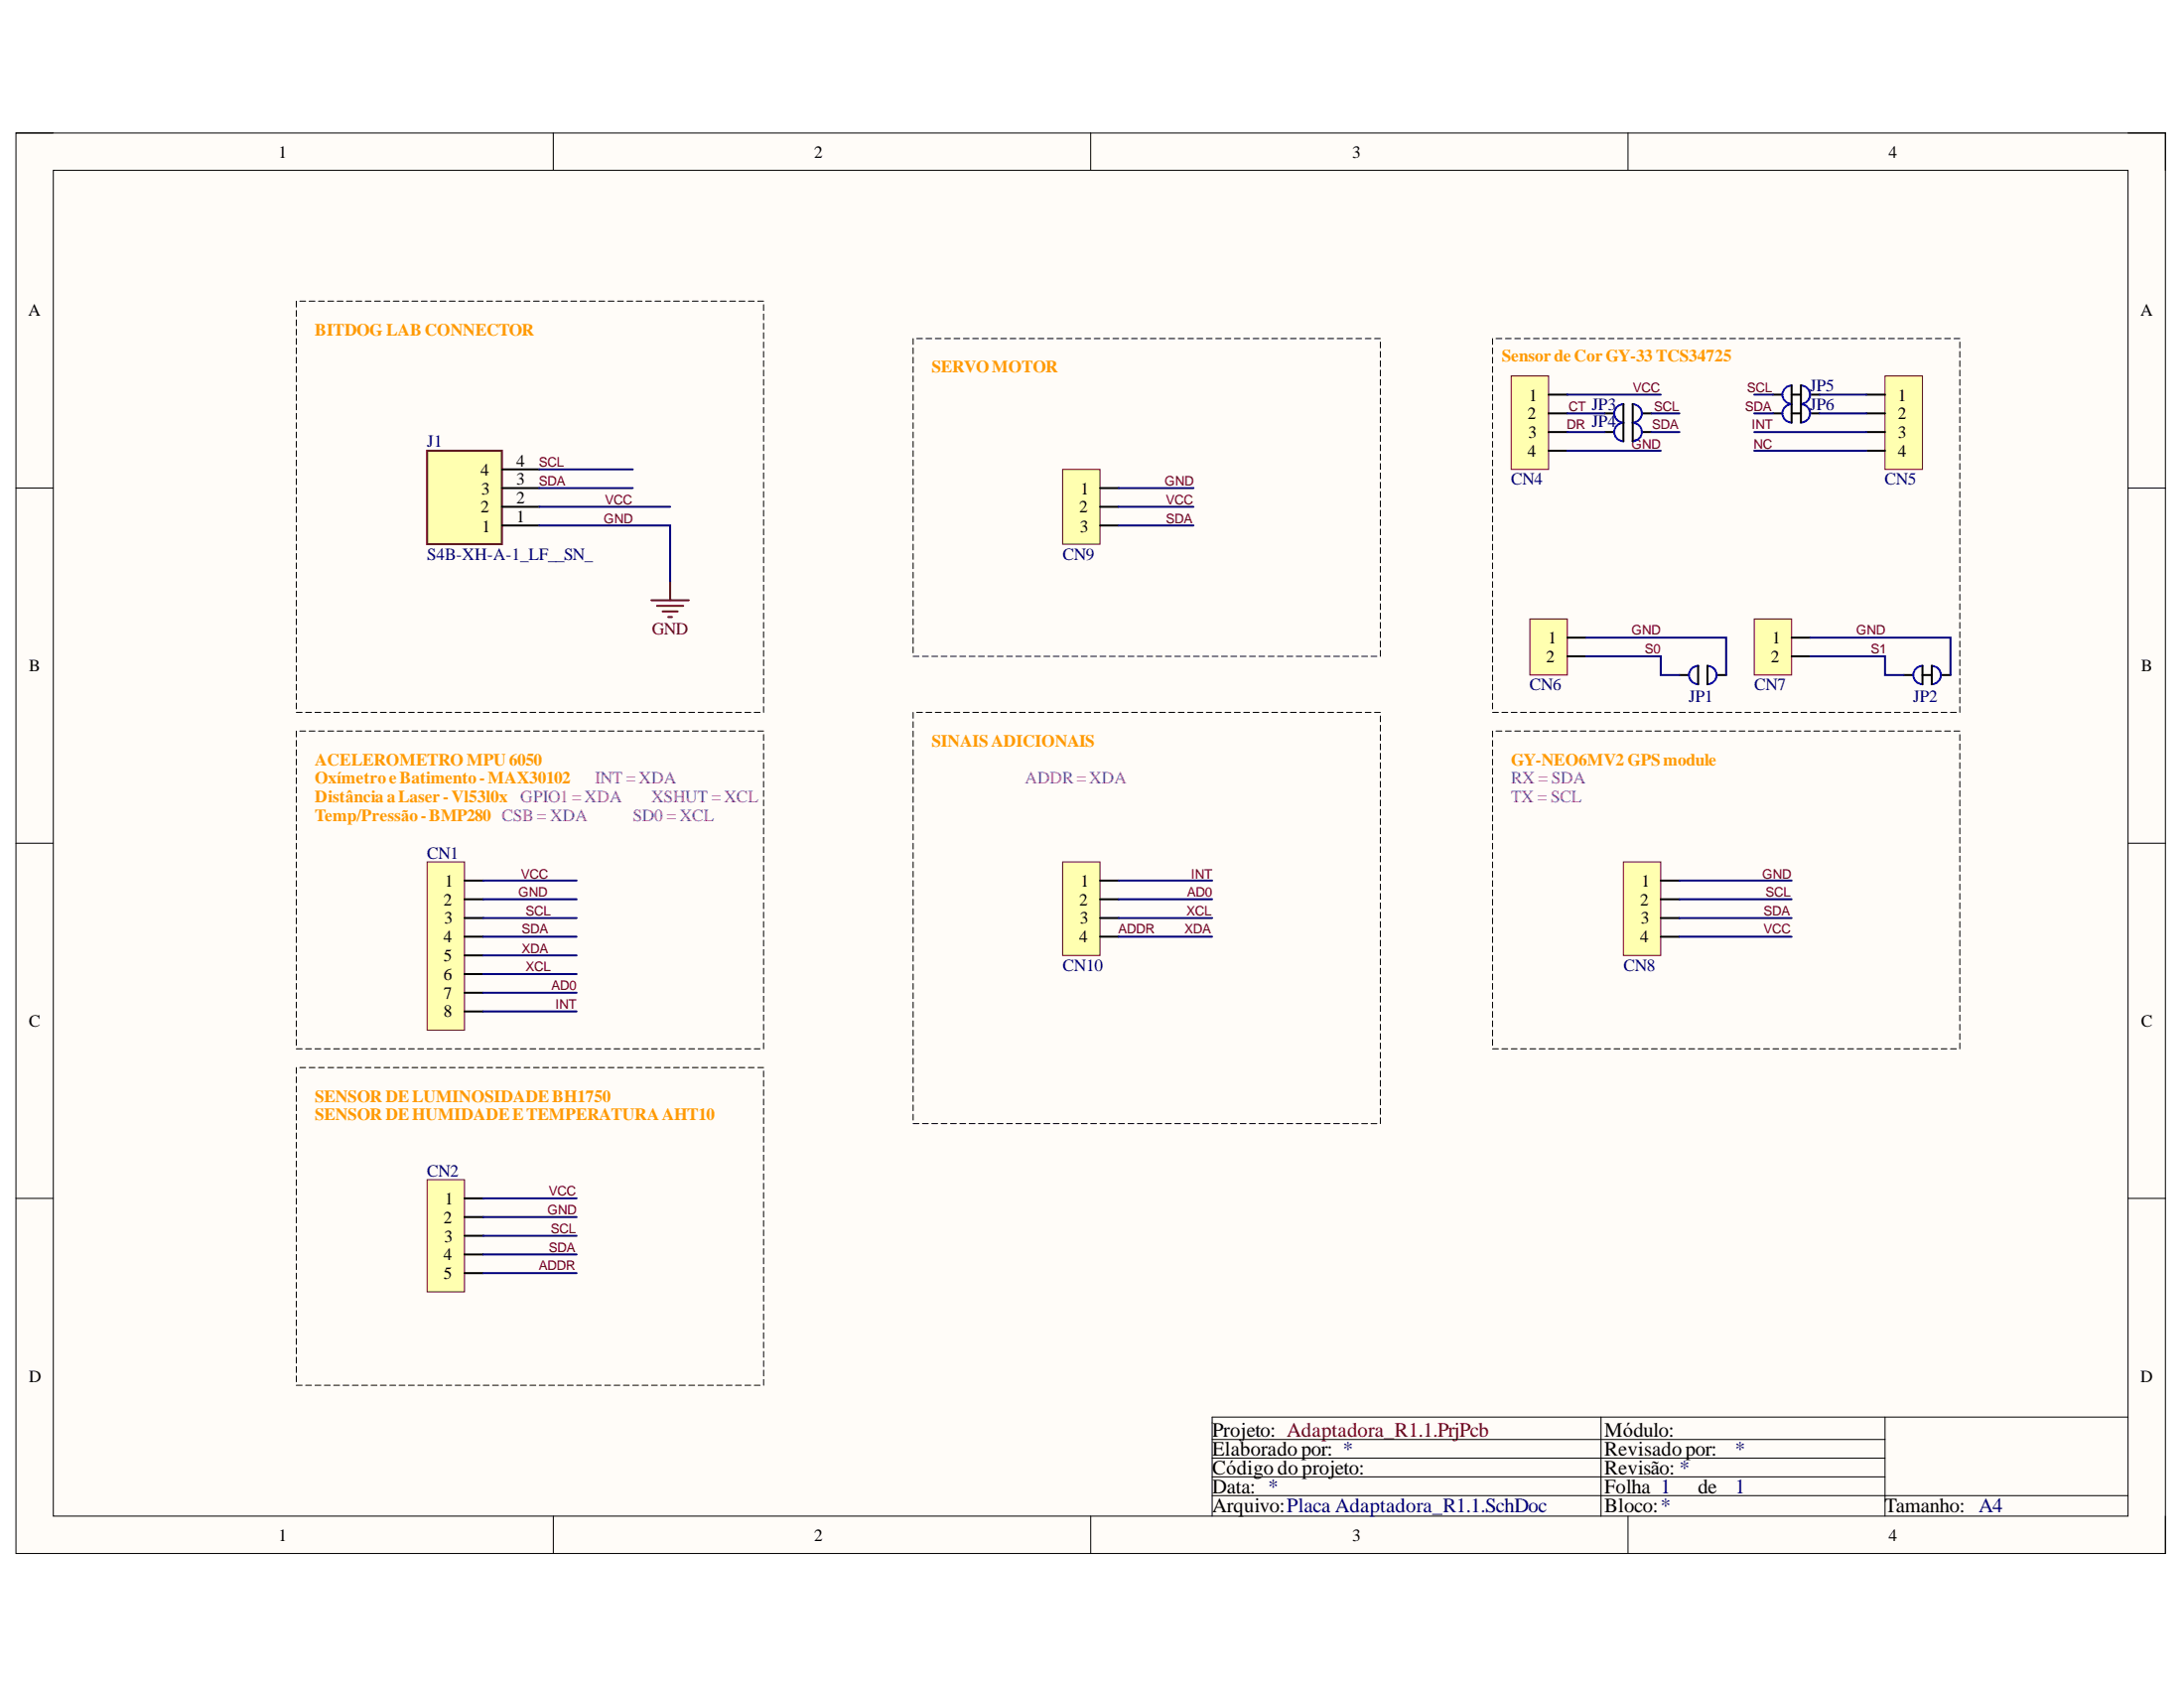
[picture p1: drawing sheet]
<svg xmlns="http://www.w3.org/2000/svg" width="279mm" height="216mm" viewBox="0 0 279 216" stroke-linecap="round" stroke-linejoin="round" font-family="sans-serif">
<path d="M2 17h275v181.7h-275z" fill-rule="evenodd" fill="#fffcf8"/>
<path d="M2 17h275v181.7h-275z" fill="none" stroke="#000" stroke-width=".13"/>
<path d="M6.8 21.8h265.4v172.1h-265.4z" fill-rule="evenodd" fill="#fffcf8"/>
<g fill="none" stroke="#000" stroke-width=".13">
<path d="M2 17h4.8M70.8 17v4.8M139.5 17v4.8M208.3 17v4.8M272.2 17h4.8v4.8M6.8 21.8h265.4v172.1h-265.4zM2 62.4h4.8M272.2 62.4h4.8M2 107.9h4.8M272.2 107.9h4.8M2 153.3h4.8M272.2 153.3h4.8"/>
<path d="M70.8 193.9v4.8M139.5 193.9v4.8M155.1 184.1h86.1M155.1 186.5h86.1M155.1 191.3h117.1M155.1 188.9h86.1M204.8 181.3v12.6M208.3 193.9v4.8M241.2 181.3v12.6M272.2 181.3h-117.1v12.6M277 193.9v4.8"/>
</g>
<path d="M207.7 110.2h4.8v12h-4.8z" fill-rule="evenodd" fill="#ffffb0"/>
<path d="M207.7 110.2h4.8v12h-4.8z" fill="none" stroke="#800000" stroke-width=".13"/>
<path d="M212.5 112.6h2.4M212.5 115h2.4M212.5 117.4h2.4M212.5 119.8h2.4" fill="none" stroke="#000" stroke-width=".25"/>
<path d="M54.6 110.2h4.8v21.6h-4.8z" fill-rule="evenodd" fill="#ffffb0"/>
<path d="M54.6 110.2h4.8v21.6h-4.8z" fill="none" stroke="#800000" stroke-width=".13"/>
<path d="M59.4 112.6h2.4M59.4 115h2.4M59.4 117.4h2.4M59.4 119.8h2.4M59.4 122.2h2.4M59.4 124.6h2.4M59.4 127h2.4M59.4 129.4h2.4" fill="none" stroke="#000" stroke-width=".25"/>
<g fill="none" stroke="#000" stroke-width=".13">
<path d="M37.9 38.5v.8M37.9 39.7v.8M38.4 38.5h.7M39.6 38.5h.7M40.7 38.5h.8M41.9 38.5h.8M43.1 38.5h.8M44.3 38.5h.8M45.5 38.5h.8M46.7 38.5h.8M47.9 38.5h.8M49.1 38.5h.8"/>
<path d="M50.3 38.5h.8M51.5 38.5h.8M52.7 38.5h.8M53.9 38.5h.7M55.1 38.5h.7M56.3 38.5h.7M57.5 38.5h.7M58.7 38.5h.7M59.9 38.5h.7M61.1 38.5h.7M62.3 38.5h.7M63.5 38.5h.7"/>
<path d="M64.7 38.5h.7M65.9 38.5h.7M67.1 38.5h.7M68.2 38.5h.8M69.4 38.5h.8M70.6 38.5h.8M71.8 38.5h.8M73 38.5h.8M74.2 38.5h.8M75.4 38.5h.8M76.6 38.5h.8M77.8 38.5h.8"/>
<path d="M79 38.5h.8M80.2 38.5h.7M81.4 38.5h.7M82.6 38.5h.7M83.8 38.5h.7M85 38.5h.7M86.2 38.5h.7M87.4 38.5h.7M88.6 38.5h.7M89.8 38.5h.7M91 38.5h.7M92.2 38.5h.7"/>
<path d="M93.4 38.5h.7M94.5 38.5h.8M95.7 38.5h.8M96.9 38.5h.8M97.7 39v.7M37.9 40.9v.8M37.9 42.1v.8M37.9 43.3v.7M37.9 44.5v.7M37.9 45.7v.7M37.9 46.9v.7M37.9 48.1v.7"/>
<path d="M37.9 49.3v.7M37.9 50.5v.7M37.9 51.7v.7M37.9 52.9v.7M37.9 54.1v.7M37.9 55.3v.7M37.9 56.5v.7M37.9 57.6v.8M37.9 58.8v.8M97.7 40.2v.7M97.7 41.4v.7M97.7 42.6v.7"/>
<path d="M97.7 43.7v.8M97.7 44.9v.8M97.7 46.1v.8M97.7 47.3v.8M97.7 48.5v.8M97.7 49.7v.8M97.7 50.9v.8M97.7 52.1v.8M97.7 53.3v.8M97.7 54.5v.8M97.7 55.7v.8M97.7 56.9v.7"/>
<path d="M97.7 58.1v.7M97.7 59.3v.7M37.9 60v.8M37.9 61.2v.8M37.9 62.4v.8M37.9 63.6v.8M37.9 64.8v.8M37.9 66v.8M37.9 67.2v.8M37.9 68.4v.8M37.9 69.6v.7M37.9 70.8v.7"/>
<path d="M37.9 72v.7M37.9 73.2v.7M37.9 74.4v.7M37.9 75.6v.7M37.9 76.8v.7M37.9 78v.7M37.9 79.2v.7M97.7 60.5v.7M97.7 61.7v.7M97.7 62.9v.7M97.7 64.1v.7M97.7 65.3v.7"/>
<path d="M97.7 66.5v.7M97.7 67.7v.7M97.7 68.9v.7M97.7 70v.8M97.7 71.2v.8M97.7 72.4v.8M97.7 73.6v.8M97.7 74.8v.8M97.7 76v.8M97.7 77.2v.8M97.7 78.4v.8M97.7 79.6v.8"/>
<path d="M37.9 80.4v.7M37.9 81.6v.7M37.9 82.7v.8M37.9 83.9v.8M37.9 85.1v.8M37.9 86.3v.8M37.9 87.5v.8M37.9 88.7v.8M37.9 89.9v.8M37.9 93.5v.8M37.9 94.7v.8M37.9 95.9v.7"/>
<path d="M37.9 97.1v.7M37.9 98.3v.7M37.9 99.5v.7M37.9 91.1h.8M38.4 93.5h.7M39.1 91.1h.8M39.6 93.5h.7M40.3 91.1h.7M40.7 93.5h.8M41.5 91.1h.7M41.9 93.5h.8M42.7 91.1h.7"/>
<path d="M43.1 93.5h.8M43.9 91.1h.7M44.3 93.5h.8M45.1 91.1h.7M45.5 93.5h.8M46.3 91.1h.7M46.7 93.5h.8M47.5 91.1h.7M47.9 93.5h.8M48.7 91.1h.7M49.1 93.5h.8M49.9 91.1h.7"/>
<path d="M50.3 93.5h.8M51.1 91.1h.7M51.5 93.5h.8M52.3 91.1h.7M52.7 93.5h.8M53.5 91.1h.7M53.9 93.5h.7M54.6 91.1h.8M55.1 93.5h.7M55.8 91.1h.8M56.3 93.5h.7M57 91.1h.8"/>
<path d="M57.5 93.5h.7M58.2 91.1h.8M58.7 93.5h.7M59.4 91.1h.8M59.9 93.5h.7M60.6 91.1h.8M61.1 93.5h.7M61.8 91.1h.8M62.3 93.5h.7M63 91.1h.8M63.5 93.5h.7M64.2 91.1h.8"/>
<path d="M64.7 93.5h.7M65.4 91.1h.8M65.9 93.5h.7M66.6 91.1h.7M67.1 93.5h.7M67.8 91.1h.7M68.2 93.5h.8M69 91.1h.7M69.4 93.5h.8M70.2 91.1h.7M70.6 93.5h.8M71.4 91.1h.7"/>
<path d="M71.8 93.5h.8M72.6 91.1h.7M73 93.5h.8M73.8 91.1h.7M74.2 93.5h.8M75 91.1h.7M75.4 93.5h.8M76.2 91.1h.7M76.6 93.5h.8M77.4 91.1h.7M77.8 93.5h.8M78.6 91.1h.7"/>
<path d="M79 93.5h.8M79.8 91.1h.7M80.2 93.5h.7M80.9 91.1h.8M81.4 93.5h.7M82.1 91.1h.8M82.6 93.5h.7M83.3 91.1h.8M83.8 93.5h.7M84.5 91.1h.8M85 93.5h.7M85.7 91.1h.8"/>
<path d="M86.2 93.5h.7M86.9 91.1h.8M87.4 93.5h.7M88.1 91.1h.8M88.6 93.5h.7M89.3 91.1h.8M89.8 93.5h.7M90.5 91.1h.8M91 93.5h.7M91.7 91.1h.8M92.2 93.5h.7M92.9 91.1h.8"/>
<path d="M93.4 93.5h.7M94.1 91.1h.7M94.5 93.5h.8M95.3 91.1h.7M95.7 93.5h.8M96.5 91.1h.7M96.9 93.5h.8M97.7 80.8v.8M97.7 82v.7M97.7 83.2v.7M97.7 84.4v.7M97.7 85.6v.7"/>
<path d="M97.7 86.8v.7M97.7 88v.7M97.7 89.2v.7M97.7 90.4v.7M97.7 94v.7M97.7 95.1v.8M97.7 96.3v.8M97.7 97.5v.8M97.7 98.7v.8M97.7 99.9v.8M116.8 91.1v.8M116.8 92.3v.8"/>
<path d="M116.8 93.5v.8M116.8 94.7v.8M116.8 95.9v.7M116.8 97.1v.7M116.8 98.3v.7M116.8 99.5v.7M117.3 91.1h.7M118.5 91.1h.7M119.7 91.1h.7M120.9 91.1h.7M122 91.1h.8M123.2 91.1h.8"/>
<path d="M124.4 91.1h.8M125.6 91.1h.8M126.8 91.1h.8M128 91.1h.8M129.2 91.1h.8M130.4 91.1h.8M131.6 91.1h.8M132.8 91.1h.8M134 91.1h.7M135.2 91.1h.7M136.4 91.1h.7M137.6 91.1h.7"/>
<path d="M138.8 91.1h.7M140 91.1h.7M141.2 91.1h.7M142.4 91.1h.7M143.6 91.1h.7M144.8 91.1h.7M146 91.1h.7M147.2 91.1h.7M148.3 91.1h.8M149.5 91.1h.8M150.7 91.1h.8M151.9 91.1h.8"/>
<path d="M153.1 91.1h.8M154.3 91.1h.8M155.5 91.1h.8M156.7 91.1h.8M157.9 91.1h.8M159.1 91.1h.8M160.3 91.1h.8M161.5 91.1h.7M162.7 91.1h.7M163.9 91.1h.7M165.1 91.1h.7M166.3 91.1h.7"/>
<path d="M167.5 91.1h.7M168.7 91.1h.7M169.9 91.1h.7M171.1 91.1h.7M172.3 91.1h.7M173.5 91.1h.7M174.7 91.1h.7M175.9 91.1h.7M176.6 91.6v.7M176.6 92.8v.7M176.6 94v.7M176.6 95.2v.7"/>
<path d="M176.6 96.3v.8M176.6 97.5v.8M176.6 98.7v.8M176.6 99.9v.8M37.9 100.7v.7M37.9 101.9v.7M37.9 103.1v.7M37.9 104.3v.7M37.9 105.5v.7M37.9 106.7v.7M37.9 107.9v.7M37.9 109v.8"/>
<path d="M37.9 110.2v.8M37.9 111.4v.8M37.9 112.6v.8M37.9 113.8v.8M37.9 115v.8M37.9 116.2v.8M37.9 117.4v.8M37.9 118.6v.8M37.9 119.8v.8M97.7 101.1v.8M97.7 102.3v.8M97.7 103.5v.8"/>
<path d="M97.7 104.7v.8M97.7 105.9v.8M97.7 107.1v.8M97.7 108.3v.7M97.7 109.5v.7M97.7 110.7v.7M97.7 111.9v.7M97.7 113.1v.7M97.7 114.3v.7M97.7 115.5v.7M97.7 116.7v.7M97.7 117.9v.7"/>
<path d="M97.7 119.1v.7M116.8 100.7v.7M116.8 101.9v.7M116.8 103.1v.7M116.8 104.3v.7M116.8 105.5v.7M116.8 106.7v.7M116.8 107.9v.7M116.8 109v.8M116.8 110.2v.8M116.8 111.4v.8M116.8 112.6v.8"/>
<path d="M116.8 113.8v.8M116.8 115v.8M116.8 116.2v.8M116.8 117.4v.8M116.8 118.6v.8M116.8 119.8v.8M176.6 101.1v.8M176.6 102.3v.8M176.6 103.5v.8M176.6 104.7v.8M176.6 105.9v.8M176.6 107.1v.8"/>
<path d="M176.6 108.3v.7M176.6 109.5v.7M176.6 110.7v.7M176.6 111.9v.7M176.6 113.1v.7M176.6 114.3v.7M176.6 115.5v.7M176.6 116.7v.7M176.6 117.9v.7M176.6 119.1v.7M37.9 121v.7M37.9 122.2v.7"/>
<path d="M37.9 123.4v.7M37.9 124.6v.7M37.9 125.8v.7M37.9 127v.7M37.9 128.2v.7M37.9 129.4v.7M37.9 130.6v.7M37.9 131.8v.7M37.9 133v.7M37.9 134.1h.8M39.1 134.1h.8M40.3 134.1h.7"/>
<path d="M41.5 134.1h.7M42.7 134.1h.7M43.9 134.1h.7M45.1 134.1h.7M46.3 134.1h.7M47.5 134.1h.7M48.7 134.1h.7M49.9 134.1h.7M51.1 134.1h.7M52.3 134.1h.7M53.5 134.1h.7M54.6 134.1h.8"/>
<path d="M55.8 134.1h.8M57 134.1h.8M58.2 134.1h.8M59.4 134.1h.8M60.6 134.1h.8M61.8 134.1h.8M63 134.1h.8M64.2 134.1h.8M65.4 134.1h.8M66.6 134.1h.7M67.8 134.1h.7M69 134.1h.7"/>
<path d="M70.2 134.1h.7M71.4 134.1h.7M72.6 134.1h.7M73.8 134.1h.7M75 134.1h.7M76.2 134.1h.7M77.4 134.1h.7M78.6 134.1h.7M79.8 134.1h.7M80.9 134.1h.8M82.1 134.1h.8M83.3 134.1h.8"/>
<path d="M84.5 134.1h.8M85.7 134.1h.8M86.9 134.1h.8M88.1 134.1h.8M89.3 134.1h.8M90.5 134.1h.8M91.7 134.1h.8M92.9 134.1h.8M94.1 134.1h.7M95.3 134.1h.7M96.5 134.1h.7M97.7 120.3v.7"/>
<path d="M97.7 121.4v.8M97.7 122.6v.8M97.7 123.8v.8M97.7 125v.8M97.7 126.2v.8M97.7 127.4v.8M97.7 128.6v.8M97.7 129.8v.8M97.7 131v.8M97.7 132.2v.8M97.7 133.4v.7M116.8 121v.7"/>
<path d="M116.8 122.2v.7M116.8 123.4v.7M116.8 124.6v.7M116.8 125.8v.7M116.8 127v.7M116.8 128.2v.7M116.8 129.4v.7M116.8 130.6v.7M116.8 131.8v.7M116.8 133v.7M116.8 134.1v.8M116.8 135.3v.8"/>
<path d="M116.8 136.5v.8M116.8 137.7v.8M116.8 138.9v.8M176.6 120.3v.7M176.6 121.4v.8M176.6 122.6v.8M176.6 123.8v.8M176.6 125v.8M176.6 126.2v.8M176.6 127.4v.8M176.6 128.6v.8M176.6 129.8v.8"/>
<path d="M176.6 131v.8M176.6 132.2v.8M176.6 133.4v.7M176.6 134.6v.7M176.6 135.8v.7M176.6 137v.7M176.6 138.2v.7M176.6 139.4v.7M116.8 140.1v.8M116.8 141.3v.8M116.8 142.5v.8M116.8 143.7h.8"/>
<path d="M118 143.7h.8M119.2 143.7h.8M120.4 143.7h.7M121.6 143.7h.7M122.8 143.7h.7M124 143.7h.7M125.2 143.7h.7M126.4 143.7h.7M127.6 143.7h.7M128.8 143.7h.7M130 143.7h.7M131.2 143.7h.7"/>
<path d="M132.4 143.7h.7M133.6 143.7h.7M134.7 143.7h.8M135.9 143.7h.8M137.1 143.7h.8M138.3 143.7h.8M139.5 143.7h.8M140.7 143.7h.8M141.9 143.7h.8M143.1 143.7h.8M144.3 143.7h.8M145.5 143.7h.8"/>
<path d="M146.7 143.7h.8M147.9 143.7h.7M149.1 143.7h.7M150.3 143.7h.7M151.5 143.7h.7M152.7 143.7h.7M153.9 143.7h.7M155.1 143.7h.7M156.3 143.7h.7M157.5 143.7h.7M158.7 143.7h.7M159.9 143.7h.7"/>
<path d="M161.1 143.7h.7M162.2 143.7h.8M163.4 143.7h.8M164.6 143.7h.8M165.8 143.7h.8M167 143.7h.8M168.2 143.7h.8M169.4 143.7h.8M170.6 143.7h.8M171.8 143.7h.8M173 143.7h.8M174.2 143.7h.8"/>
<path d="M175.4 143.7h.7M176.6 140.6v.7M176.6 141.8v.7M176.6 143v.7"/>
</g>
<path d="M135.9 110.2h4.8v12h-4.8z" fill-rule="evenodd" fill="#ffffb0"/>
<path d="M135.9 110.2h4.8v12h-4.8z" fill="none" stroke="#800000" stroke-width=".13"/>
<path d="M140.7 112.6h2.4M140.7 115h2.4M140.7 117.4h2.4M140.7 119.8h2.4" fill="none" stroke="#000" stroke-width=".25"/>
<path d="M54.6 150.9h4.8v14.3h-4.8z" fill-rule="evenodd" fill="#ffffb0"/>
<path d="M54.6 150.9h4.8v14.3h-4.8z" fill="none" stroke="#800000" stroke-width=".13"/>
<path d="M59.4 153.3h2.4M59.4 155.7h2.4M59.4 158.1h2.4M59.4 160.4h2.4M59.4 162.8h2.4" fill="none" stroke="#000" stroke-width=".25"/>
<g fill="none" stroke="#000" stroke-width=".13">
<path d="M190.9 43.3v.8M190.9 44.5v.7M190.9 45.7v.7M190.9 46.9v.7M190.9 48.1v.7M190.9 49.3v.7M190.9 50.5v.7M190.9 51.7v.7M190.9 52.9v.7M190.9 54.1v.7M190.9 55.3v.7M190.9 56.5v.7"/>
<path d="M190.9 57.7v.7M190.9 58.8v.8M191.4 43.3h.7M192.6 43.3h.7M193.8 43.3h.7M195 43.3h.7M196.2 43.3h.7M197.4 43.3h.7M198.6 43.3h.7M199.8 43.3h.7M201 43.3h.7M202.2 43.3h.7"/>
<path d="M203.3 43.3h.8M204.5 43.3h.8M205.7 43.3h.8M206.9 43.3h.8M208.1 43.3h.8M209.3 43.3h.8M210.5 43.3h.8M211.7 43.3h.8M212.9 43.3h.8M214.1 43.3h.8M215.3 43.3h.7M216.5 43.3h.7"/>
<path d="M217.7 43.3h.7M218.9 43.3h.7M220.1 43.3h.7M221.3 43.3h.7M222.5 43.3h.7M223.7 43.3h.7M224.9 43.3h.7M226.1 43.3h.7M227.3 43.3h.7M228.5 43.3h.7M229.6 43.3h.8M230.8 43.3h.8"/>
<path d="M232 43.3h.8M233.2 43.3h.8M234.4 43.3h.8M235.6 43.3h.8M236.8 43.3h.8M238 43.3h.8M239.2 43.3h.8M240.4 43.3h.8M241.6 43.3h.8M242.8 43.3h.8M244 43.3h.7M245.2 43.3h.7"/>
<path d="M246.4 43.3h.7M247.6 43.3h.7M248.8 43.3h.7M250 43.3h.7M250.7 43.7v.8M250.7 45v.7M250.7 46.1v.8M250.7 47.3v.8M250.7 48.5v.8M250.7 49.7v.8M250.7 50.9v.8M250.7 52.1v.8"/>
<path d="M250.7 53.3v.8M250.7 54.5v.8M250.7 55.7v.8M250.7 56.9v.8M250.7 58.1v.7M250.7 59.3v.7M190.9 60v.8M190.9 61.2v.8M190.9 62.4v.8M190.9 63.6v.8M190.9 64.8v.8M190.9 66v.8"/>
<path d="M190.9 67.2v.8M190.9 68.4v.8M190.9 69.6v.8M190.9 70.8v.7M190.9 72v.7M190.9 73.2v.7M190.9 74.4v.7M190.9 75.6v.7M190.9 76.8v.7M190.9 78v.7M190.9 79.2v.7M250.7 60.5v.7"/>
<path d="M250.7 61.7v.7M250.7 62.9v.7M250.7 64.1v.7M250.7 65.3v.7M250.7 66.5v.7M250.7 67.7v.7M250.7 68.9v.7M250.7 70.1v.7M250.7 71.2v.8M250.7 72.4v.8M250.7 73.6v.8M250.7 74.8v.8"/>
<path d="M250.7 76v.8M250.7 77.2v.8M250.7 78.4v.8M250.7 79.6v.8M190.9 80.4v.7M190.9 81.6v.7M190.9 82.8v.7M190.9 83.9v.8M190.9 85.1v.8M190.9 86.3v.8M190.9 87.5v.8M190.9 88.7v.8"/>
<path d="M190.9 89.9v.8M190.9 91.1h.8M192.1 91.1h.8M193.3 91.1h.8M194.5 91.1h.8M195.7 91.1h.8M196.9 91.1h.8M198.1 91.1h.8M199.3 91.1h.8M200.5 91.1h.8M201.7 91.1h.7M202.9 91.1h.7"/>
<path d="M204.1 91.1h.7M205.3 91.1h.7M206.5 91.1h.7M207.7 91.1h.7M208.9 91.1h.7M210.1 91.1h.7M211.3 91.1h.7M212.5 91.1h.7M213.7 91.1h.7M214.9 91.1h.7M216 91.1h.8M217.2 91.1h.8"/>
<path d="M218.4 91.1h.8M219.6 91.1h.8M220.8 91.1h.8M222 91.1h.8M223.2 91.1h.8M224.4 91.1h.8M225.6 91.1h.8M226.8 91.1h.8M228 91.1h.7M229.2 91.1h.8M230.4 91.1h.7M231.6 91.1h.7"/>
<path d="M232.8 91.1h.7M234 91.1h.7M235.2 91.1h.7M236.4 91.1h.7M237.6 91.1h.7M238.8 91.1h.7M240 91.1h.7M241.2 91.1h.7M242.4 91.1h.7M243.6 91.1h.7M244.7 91.1h.8M245.9 91.1h.8"/>
<path d="M247.1 91.1h.8M248.3 91.1h.8M249.5 91.1h.8M250.7 80.8v.8M250.7 82v.8M250.7 83.2v.7M250.7 84.4v.7M250.7 85.6v.7M250.7 86.8v.7M250.7 88v.7M250.7 89.2v.7M250.7 90.4v.7"/>
<path d="M37.9 136.5v.8M37.9 137.7v.8M37.9 138.9v.8M38.4 136.5h.7M39.6 136.5h.7M40.7 136.5h.8M41.9 136.5h.8M43.1 136.5h.8M44.3 136.5h.8M45.5 136.5h.8M46.7 136.5h.8M47.9 136.5h.8"/>
<path d="M49.1 136.5h.8M50.3 136.5h.8M51.5 136.5h.8M52.7 136.5h.8M53.9 136.5h.7M55.1 136.5h.7M56.3 136.5h.7M57.5 136.5h.7M58.7 136.5h.7M59.9 136.5h.7M61.1 136.5h.7M62.3 136.5h.7"/>
<path d="M63.5 136.5h.7M64.7 136.5h.7M65.9 136.5h.7M67.1 136.5h.7M68.2 136.5h.8M69.4 136.5h.8M70.6 136.5h.8M71.8 136.5h.8M73 136.5h.8M74.2 136.5h.8M75.4 136.5h.8M76.6 136.5h.8"/>
<path d="M77.8 136.5h.8M79 136.5h.8M80.2 136.5h.7M81.4 136.5h.7M82.6 136.5h.7M83.8 136.5h.7M85 136.5h.7M86.2 136.5h.7M87.4 136.5h.7M88.6 136.5h.7M89.8 136.5h.7M91 136.5h.7"/>
<path d="M92.2 136.5h.7M93.4 136.5h.7M94.5 136.5h.8M95.7 136.5h.8M96.9 136.5h.8M97.7 137v.7M97.7 138.2v.7M97.7 139.4v.7M37.9 140.1v.8M37.9 141.3v.8M37.9 142.5v.8M37.9 143.7v.8"/>
<path d="M37.9 144.9v.8M37.9 146.1v.8M37.9 147.3v.7M37.9 148.5v.7M37.9 149.7v.7M37.9 150.9v.7M37.9 152.1v.7M37.9 153.3v.7M37.9 154.5v.7M37.9 155.7v.7M37.9 156.9v.7M37.9 158.1v.7"/>
<path d="M37.9 159.3v.7M97.7 140.6v.7M97.7 141.8v.7M97.7 143v.7M97.7 144.2v.7M97.7 145.4v.7M97.7 146.6v.7M97.7 147.7v.8M97.7 148.9v.8M97.7 150.1v.8M97.7 151.3v.8M97.7 152.5v.8"/>
<path d="M97.7 153.7v.8M97.7 154.9v.8M97.7 156.1v.8M97.7 157.3v.8M97.7 158.5v.8M97.7 159.7v.7M37.9 160.4v.8M37.9 161.6v.8M37.9 162.8v.8M37.9 164v.8M37.9 165.2v.8M37.9 166.4v.8"/>
<path d="M37.9 167.6v.8M37.9 168.8v.8M37.9 170v.8M37.9 171.2v.8M37.9 172.4v.8M37.9 173.6v.7M37.9 174.8v.7M37.9 176v.7M37.9 177.2h.8M39.1 177.2h.7M40.3 177.2h.8M41.5 177.2h.7"/>
<path d="M42.7 177.2h.7M43.9 177.2h.7M45.1 177.2h.7M46.3 177.2h.7M47.5 177.2h.7M48.7 177.2h.7M49.9 177.2h.7M51.1 177.2h.7M52.3 177.2h.7M53.5 177.2h.7M54.7 177.2h.7M55.8 177.2h.8"/>
<path d="M57 177.2h.8M58.2 177.2h.8M59.4 177.2h.8M60.6 177.2h.8M61.8 177.2h.8M63 177.2h.8M64.2 177.2h.8M65.4 177.2h.8M66.6 177.2h.8M67.8 177.2h.7M69 177.2h.7M70.2 177.2h.7"/>
<path d="M71.4 177.2h.7M72.6 177.2h.7M73.8 177.2h.7M75 177.2h.7M76.2 177.2h.7M77.4 177.2h.7M78.6 177.2h.7M79.8 177.2h.7M81 177.2h.7M82.1 177.2h.8M83.3 177.2h.8M84.5 177.2h.8"/>
<path d="M85.7 177.2h.8M86.9 177.2h.8M88.1 177.2h.8M89.3 177.2h.8M90.5 177.2h.8M91.7 177.2h.8M92.9 177.2h.8M94.1 177.2h.7M95.3 177.2h.7M96.5 177.2h.7M97.7 160.9v.7M97.7 162.1v.7"/>
<path d="M97.7 163.3v.7M97.7 164.5v.7M97.7 165.7v.7M97.7 166.9v.7M97.7 168.1v.7M97.7 169.3v.7M97.7 170.5v.7M97.7 171.7v.7M97.7 172.9v.7M97.7 174.1v.7M97.7 175.2v.8M97.7 176.4v.8"/>
</g>
<path d="M193.3 48.1h4.8v11.9h-4.8z" fill-rule="evenodd" fill="#ffffb0"/>
<path d="M193.3 48.1h4.8v11.9h-4.8z" fill="none" stroke="#800000" stroke-width=".13"/>
<path d="M198.1 50.5h2.4M198.1 52.9h2.4M198.1 55.3h2.4M198.1 57.7h2.4" fill="none" stroke="#000" stroke-width=".25"/>
<path d="M241.2 48.1h4.7v11.9h-4.7z" fill-rule="evenodd" fill="#ffffb0"/>
<path d="M241.2 48.1h4.7v11.9h-4.7z" fill="none" stroke="#800000" stroke-width=".13"/>
<path d="M238.8 50.5h2.4M238.8 52.9h2.4M238.8 55.3h2.4M238.8 57.7h2.4" fill="none" stroke="#000" stroke-width=".25"/>
<path d="M195.7 79.2h4.8v7.1h-4.8z" fill-rule="evenodd" fill="#ffffb0"/>
<path d="M195.7 79.2h4.8v7.1h-4.8z" fill="none" stroke="#800000" stroke-width=".13"/>
<path d="M200.5 81.6h2.4M200.5 83.9h2.4" fill="none" stroke="#000" stroke-width=".25"/>
<path d="M224.4 79.2h4.8v7.1h-4.8z" fill-rule="evenodd" fill="#ffffb0"/>
<path d="M224.4 79.2h4.8v7.1h-4.8z" fill="none" stroke="#800000" stroke-width=".13"/>
<path d="M229.2 81.6h2.4M229.2 83.9h2.4" fill="none" stroke="#000" stroke-width=".25"/>
<g fill="none" stroke="#000" stroke-width=".13">
<path d="M190.9 93.5v.8M190.9 94.7v.8M190.9 95.9v.7M190.9 97.1v.7M190.9 98.3v.7M190.9 99.5v.7M191.4 93.5h.7M192.6 93.5h.7M193.8 93.5h.7M195 93.5h.7M196.2 93.5h.7M197.4 93.5h.7"/>
<path d="M198.6 93.5h.7M199.8 93.5h.7M201 93.5h.7M202.2 93.5h.7M203.3 93.5h.8M204.5 93.5h.8M205.7 93.5h.8M206.9 93.5h.8M208.1 93.5h.8M209.3 93.5h.8M210.5 93.5h.8M211.7 93.5h.8"/>
<path d="M212.9 93.5h.8M214.1 93.5h.8M215.3 93.5h.7M216.5 93.5h.7M217.7 93.5h.7M218.9 93.5h.7M220.1 93.5h.7M221.3 93.5h.7M222.5 93.5h.7M223.7 93.5h.7M224.9 93.5h.7M226.1 93.5h.7"/>
<path d="M227.3 93.5h.7M228.5 93.5h.7M229.6 93.5h.8M230.8 93.5h.8M232 93.5h.8M233.2 93.5h.8M234.4 93.5h.8M235.6 93.5h.8M236.8 93.5h.8M238 93.5h.8M239.2 93.5h.8M240.4 93.5h.8"/>
<path d="M241.6 93.5h.8M242.8 93.5h.8M244 93.5h.7M245.2 93.5h.7M246.4 93.5h.7M247.6 93.5h.7M248.8 93.5h.7M250 93.5h.7M250.7 94v.7M250.7 95.2v.7M250.7 96.3v.8M250.7 97.5v.8"/>
<path d="M250.7 98.7v.8M250.7 99.9v.8M190.9 100.7v.7M190.9 101.9v.7M190.9 103.1v.7M190.9 104.3v.7M190.9 105.5v.7M190.9 106.7v.7M190.9 107.9v.7M190.9 109v.8M190.9 110.2v.8M190.9 111.4v.8"/>
<path d="M190.9 112.6v.8M190.9 113.8v.8M190.9 115v.8M190.9 116.2v.8M190.9 117.4v.8M190.9 118.6v.8M190.9 119.8v.8M250.7 101.1v.8M250.7 102.3v.8M250.7 103.5v.8M250.7 104.7v.8M250.7 105.9v.8"/>
<path d="M250.7 107.1v.8M250.7 108.3v.7M250.7 109.5v.7M250.7 110.7v.7M250.7 111.9v.7M250.7 113.1v.7M250.7 114.3v.7M250.7 115.5v.7M250.7 116.7v.7M250.7 117.9v.7M250.7 119.1v.7M190.9 121v.7"/>
<path d="M190.9 122.2v.7M190.9 123.4v.7M190.9 124.6v.7M190.9 125.8v.7M190.9 127v.7M190.9 128.2v.7M190.9 129.4v.7M190.9 130.6v.7M190.9 131.8v.7M190.9 133v.7M190.9 134.1h.8M192.1 134.1h.8"/>
<path d="M193.3 134.1h.8M194.5 134.1h.8M195.7 134.1h.8M196.9 134.1h.8M198.1 134.1h.8M199.3 134.1h.8M200.5 134.1h.8M201.7 134.1h.7M202.9 134.1h.7M204.1 134.1h.7M205.3 134.1h.7M206.5 134.1h.7"/>
<path d="M207.7 134.1h.7M208.9 134.1h.7M210.1 134.1h.7M211.3 134.1h.7M212.5 134.1h.7M213.7 134.1h.7M214.9 134.1h.7M216 134.1h.8M217.2 134.1h.8M218.4 134.1h.8M219.6 134.1h.8M220.8 134.1h.8"/>
<path d="M222 134.1h.8M223.2 134.1h.8M224.4 134.1h.8M225.6 134.1h.8M226.8 134.1h.8M228 134.1h.7M229.2 134.1h.8M230.4 134.1h.7M231.6 134.1h.7M232.8 134.1h.7M234 134.1h.7M235.2 134.1h.7"/>
<path d="M236.4 134.1h.7M237.6 134.1h.7M238.8 134.1h.7M240 134.1h.7M241.2 134.1h.7M242.4 134.1h.7M243.6 134.1h.7M244.7 134.1h.8M245.9 134.1h.8M247.1 134.1h.8M248.3 134.1h.8M249.5 134.1h.8"/>
<path d="M250.7 120.3v.7M250.7 121.4v.8M250.7 122.6v.8M250.7 123.8v.8M250.7 125v.8M250.7 126.2v.8M250.7 127.4v.8M250.7 128.6v.8M250.7 129.8v.8M250.7 131v.8M250.7 132.2v.8M250.7 133.4v.7"/>
</g>
<path d="M135.9 60h4.8v9.6h-4.8z" fill-rule="evenodd" fill="#ffffb0"/>
<path d="M135.9 60h4.8v9.6h-4.8z" fill="none" stroke="#800000" stroke-width=".13"/>
<path d="M140.7 62.4h2.4M140.7 64.8h2.4M140.7 67.2h2.4" fill="none" stroke="#000" stroke-width=".25"/>
<g fill="none" stroke="#000" stroke-width=".13">
<path d="M116.8 43.3v.7M116.8 44.5v.7M116.8 45.7v.7M116.8 46.9v.7M116.8 48.1v.7M116.8 49.3v.7M116.8 50.5v.7M116.8 51.7v.7M116.8 52.9v.7M116.8 54.1v.7M116.8 55.3v.7M116.8 56.5v.7"/>
<path d="M116.8 57.6v.8M116.8 58.8v.8M117.3 43.3h.7M118.5 43.3h.7M119.7 43.3h.7M120.9 43.3h.7M122 43.3h.8M123.2 43.3h.8M124.4 43.3h.8M125.6 43.3h.8M126.8 43.3h.8M128 43.3h.8"/>
<path d="M129.2 43.3h.8M130.4 43.3h.8M131.6 43.3h.8M132.8 43.3h.8M134 43.3h.7M135.2 43.3h.7M136.4 43.3h.7M137.6 43.3h.7M138.8 43.3h.7M140 43.3h.7M141.2 43.3h.7M142.4 43.3h.7"/>
<path d="M143.6 43.3h.7M144.8 43.3h.7M146 43.3h.7M147.2 43.3h.7M148.3 43.3h.8M149.5 43.3h.8M150.7 43.3h.8M151.9 43.3h.8M153.1 43.3h.8M154.3 43.3h.8M155.5 43.3h.8M156.7 43.3h.8"/>
<path d="M157.9 43.3h.8M159.1 43.3h.8M160.3 43.3h.8M161.5 43.3h.7M162.7 43.3h.7M163.9 43.3h.7M165.1 43.3h.7M166.3 43.3h.7M167.5 43.3h.7M168.7 43.3h.7M169.9 43.3h.7M171.1 43.3h.7"/>
<path d="M172.3 43.3h.7M173.5 43.3h.7M174.7 43.3h.7M175.9 43.3h.7M176.6 43.7v.8M176.6 45v.7M176.6 46.1v.8M176.6 47.3v.8M176.6 48.5v.8M176.6 49.7v.8M176.6 50.9v.8M176.6 52.1v.8"/>
<path d="M176.6 53.3v.8M176.6 54.5v.8M176.6 55.7v.8M176.6 56.9v.8M176.6 58.1v.7M176.6 59.3v.7M116.8 60v.8M116.8 61.2v.8M116.8 62.4v.8M116.8 63.6v.8M116.8 64.8v.8M116.8 66v.8"/>
<path d="M116.8 67.2v.8M116.8 68.4v.8M116.8 69.6v.7M116.8 70.8v.7M116.8 72v.7M116.8 73.2v.7M116.8 74.4v.7M116.8 75.6v.7M116.8 76.8v.7M116.8 78v.7M116.8 79.2v.7M176.6 60.5v.7"/>
<path d="M176.6 61.7v.7M176.6 62.9v.7M176.6 64.1v.7M176.6 65.3v.7M176.6 66.5v.7M176.6 67.7v.7M176.6 68.9v.7M176.6 70.1v.7M176.6 71.2v.8M176.6 72.4v.8M176.6 73.6v.8M176.6 74.8v.8"/>
<path d="M176.6 76v.8M176.6 77.2v.8M176.6 78.4v.8M176.6 79.6v.8M116.8 80.4v.7M116.8 81.6v.7M116.8 82.7v.8M116.8 83.9h.8M118 83.9h.8M119.2 83.9h.8M120.4 83.9h.7M121.6 83.9h.7"/>
<path d="M122.8 83.9h.7M124 83.9h.7M125.2 83.9h.7M126.4 83.9h.7M127.6 83.9h.7M128.8 83.9h.7M130 83.9h.7M131.2 83.9h.7M132.4 83.9h.7M133.6 83.9h.7M134.7 83.9h.8M135.9 83.9h.8"/>
<path d="M137.1 83.9h.8M138.3 83.9h.8M139.5 83.9h.8M140.7 83.9h.8M141.9 83.9h.8M143.1 83.9h.8M144.3 83.9h.8M145.5 83.9h.8M146.7 83.9h.8M147.9 83.9h.7M149.1 83.9h.7M150.3 83.9h.7"/>
<path d="M151.5 83.9h.7M152.7 83.9h.7M153.9 83.9h.7M155.1 83.9h.7M156.3 83.9h.7M157.5 83.9h.7M158.7 83.9h.7M159.9 83.9h.7M161.1 83.9h.7M162.2 83.9h.8M163.4 83.9h.8M164.6 83.9h.8"/>
<path d="M165.8 83.9h.8M167 83.9h.8M168.2 83.9h.8M169.4 83.9h.8M170.6 83.9h.8M171.8 83.9h.8M173 83.9h.8M174.2 83.9h.8M175.4 83.9h.7M176.6 80.8v.8M176.6 82v.8M176.6 83.2v.7"/>
</g>
<path d="M54.6 57.6h9.6v12h-9.6z" fill-rule="evenodd" fill="#ffffb0"/>
<path d="M54.6 57.6h9.6v12h-9.6zM83.3 76.8h4.8M84.1 77.5h3.3M84.8 78.2h1.9M85.5 78.9h.5M85.7 74.4v2.4" fill="none" stroke="#800000" stroke-width=".25"/>
<g fill="none" stroke="#000" stroke-width=".25">
<path d="M205.3 52.9h1.2M205.3 55.3h1.2M207.7 51.7v4.8M208.9 51.7v4.8M210.1 52.9h1.2M210.1 55.3h1.2M226.8 50.5h1.2M226.8 52.9h1.2M229.2 50.5h1.2M229.2 49.3v4.8M229.2 52.9h1.2M230.4 49.3v4.8"/>
<path d="M231.6 50.5h1.2M231.6 52.9h1.2M64.2 67.2h4.8M64.2 64.8h4.8M64.2 62.4h4.8M64.2 60h4.8M214.9 86.3h1.1M217.2 85.1v2.4M218.4 85.1v2.4M219.6 86.3h1.2M243.6 86.3h1.1M245.9 86.3h1.2"/>
<path d="M245.9 85.1v2.4M247.1 85.1v2.4M248.3 86.3h1.2"/>
</g>
<path d="M207.7 51.7a1.17 1.17 0 0 0-1.2 1.2 1.17 1.17 0 0 0 1.2 1.1M207.7 54.1a1.17 1.17 0 0 0-1.2 1.1 1.17 1.17 0 0 0 1.2 1.2M208.9 51.7a1.17 1.17 0 0 1 1.1 1.2 1.17 1.17 0 0 1-1.2 1.1M208.9 54.1a1.17 1.17 0 0 1 1.1 1.2 1.17 1.17 0 0 1-1.2 1.1M229.2 49.3a1.17 1.17 0 0 0-1.2 1.2 1.17 1.17 0 0 0 1.2 1.1M229.2 51.7a1.17 1.17 0 0 0-1.2 1.2 1.17 1.17 0 0 0 1.2 1.1M230.4 49.3a1.17 1.17 0 0 1 1.2 1.2 1.17 1.17 0 0 1-1.2 1.1M230.4 51.7a1.17 1.17 0 0 1 1.2 1.2 1.17 1.17 0 0 1-1.2 1.1M217.3 85.2a1.17 1.17 0 0 0-1.2 1.1 1.17 1.17 0 0 0 1.2 1.2M218.4 85.2a1.17 1.17 0 0 1 1.2 1.2 1.17 1.17 0 0 1-1.2 1.1M246 85.2a1.17 1.17 0 0 0-1.2 1.1 1.17 1.17 0 0 0 1.1 1.2M247.1 85.2a1.17 1.17 0 0 1 1.2 1.2 1.17 1.17 0 0 1-1.2 1.1" fill="none" stroke="#00f" stroke-width=".25"/>
<g fill="none" stroke="#000080" stroke-width=".25">
<path d="M200.5 50.5h12M200.5 52.9h4.8M200.5 57.7h12M200.5 55.3h4.8M211.3 52.9h3.6M211.3 55.3h3.6M224.4 50.5h2.4M224.4 52.9h2.4M224.4 57.7h14.4M224.4 55.3h14.4M232.8 50.5h6M232.8 52.9h6"/>
<path d="M69 67.2h16.7v7.2M69 64.8h16.7M69 62.4h11.9M69 60h11.9M143.1 67.2h9.6M143.1 64.8h9.6M143.1 62.4h9.6M202.9 83.9h9.6v2.4h2.4M202.9 81.6h17.9v4.7M231.6 83.9h9.6v2.4h2.4M231.6 81.6h17.9v4.7M61.8 112.6h12"/>
<path d="M61.8 115h12M61.8 117.4h12M61.8 119.8h12M143.1 112.6h12M143.1 115h12M143.1 117.4h12M143.1 119.8h12M214.9 112.6h14.3M214.9 115h14.3M214.9 117.4h14.3M214.9 119.8h14.3M61.8 122.2h12"/>
<path d="M61.8 124.6h12M61.8 127h12M61.8 129.4h12M61.8 153.3h12M61.8 155.7h12M61.8 158.1h12M61.8 160.4h12M61.8 162.8h12"/>
</g>
<g font-size="2.6">
<text x="155.1" y="183.8">Projeto: Adaptadora_R1.1.PrjPcb</text>
<text x="205.2" y="183.8">Módulo:</text>
<text x="155.1" y="186.2">Elaborado por: *</text>
<text x="155.1" y="188.6">Código do projeto:</text>
<text x="155.1" y="191">Data: *</text>
<text x="205.2" y="186.2">Revisado por:</text>
<text x="205.2" y="188.6">Revisão: *</text>
<text x="205.2" y="191">Folha 1</text>
<text x="217.3" y="191">de</text>
<text x="155.1" y="193.4">Arquivo:Placa Adaptadora_R1.1.SchDoc</text>
<text x="205.2" y="193.4">Bloco:*</text>
<text x="241.1" y="193.4">Tamanho: A4</text>
</g>
<g font-size="2.6" fill="#000080">
<text x="222" y="186.2">*</text>
<text x="222" y="191">1</text>
</g>
<g font-size="2.2">
<text x="35.6" y="20.1">1</text>
<text x="104.1" y="20.1">2</text>
<text x="173" y="20.1">3</text>
<text x="241.6" y="20.1">4</text>
<text x="3.6" y="40.4">A</text>
<text x="273.8" y="40.4">A</text>
<text x="195.4" y="53.6">2</text>
<text x="195.6" y="51.3">1</text>
<text x="242.8" y="51.3">1</text>
<text x="242.8" y="53.6">2</text>
<text x="66.1" y="59.6">4</text>
<text x="195.4" y="58.4">4</text>
<text x="195.5" y="56">3</text>
<text x="242.8" y="56">3</text>
<text x="242.8" y="58.4">4</text>
<text x="61.5" y="65.6">2</text>
<text x="61.5" y="60.8">4</text>
<text x="61.6" y="63.2">3</text>
<text x="66.1" y="64.4">2</text>
<text x="66.1" y="62">3</text>
<text x="138.1" y="65.6">2</text>
<text x="138.2" y="63.2">1</text>
<text x="61.7" y="68">1</text>
<text x="66.1" y="66.7">1</text>
<text x="138.2" y="68">3</text>
<text x="198" y="82.3">1</text>
<text x="226.7" y="82.3">1</text>
<text x="3.7" y="85.9">B</text>
<text x="197.8" y="84.7">2</text>
<text x="226.6" y="84.7">2</text>
<text x="273.9" y="85.9">B</text>
<text x="56.9" y="113.4">1</text>
<text x="138.2" y="113.4">1</text>
<text x="210" y="113.4">1</text>
<text x="56.8" y="115.8">2</text>
<text x="56.9" y="118.2">3</text>
<text x="138.1" y="115.8">2</text>
<text x="138.2" y="118.2">3</text>
<text x="209.8" y="115.8">2</text>
<text x="209.9" y="118.2">3</text>
<text x="56.8" y="120.5">4</text>
<text x="56.8" y="123">5</text>
<text x="56.8" y="125.4">6</text>
<text x="138.1" y="120.5">4</text>
<text x="209.8" y="120.5">4</text>
<text x="3.7" y="131.4">C</text>
<text x="56.8" y="127.7">7</text>
<text x="56.8" y="130.1">8</text>
<text x="273.9" y="131.4">C</text>
<text x="56.9" y="154">1</text>
<text x="56.8" y="156.4">2</text>
<text x="56.8" y="161.2">4</text>
<text x="56.9" y="158.9">3</text>
<text x="56.8" y="163.6">5</text>
<text x="3.7" y="176.8">D</text>
<text x="273.8" y="176.8">D</text>
<text x="35.6" y="197.1">1</text>
<text x="104.1" y="197.1">2</text>
<text x="173" y="197.1">3</text>
<text x="241.6" y="197.1">4</text>
</g>
<g font-size="2.2" fill="#f90">
<text x="40.3" y="42.9">BITDOG LAB CONNECTOR</text>
<text x="119.2" y="47.6">SERVOMOTOR</text>
<text x="192.1" y="46.2">Sensorde CorGY-33 TCS34725</text>
<text x="119.2" y="95.5">SINAISADICIONAIS</text>
<text x="40.3" y="97.9">ACELEROMETRO MPU 6050</text>
<text x="40.3" y="100.2">Oxímetroe Batimento-MAX30102</text>
<text x="193.3" y="97.9">GY-NEO6MV2 GPSmodule</text>
<text x="40.3" y="102.6">Distância aLaser -Vl53l0x</text>
<text x="40.3" y="105.1">Temp/Pressão-BMP280 CSB = XDA</text>
<text x="40.3" y="140.9">SENSOR DELUMINOSIDADEBH1750</text>
<text x="40.3" y="143.3">SENSOR DEHUMIDADEETEMPERATURAAHT10</text>
</g>
<g font-size="2.2" fill="#000080">
<text x="203.6" y="52.5">JP3</text>
<text x="231.5" y="50.1">JP5</text>
<text x="231.5" y="52.5">JP6</text>
<text x="54.7" y="57.2">J1</text>
<text x="203.6" y="54.6">JP4</text>
<text x="193.3" y="62">CN4</text>
<text x="241.1" y="62">CN5</text>
<text x="54.7" y="71.6">S4B-XH-A-1_LF__SN_</text>
<text x="136" y="71.6">CN9</text>
<text x="195.7" y="88.3">CN6</text>
<text x="216.1" y="89.8">JP1</text>
<text x="224.4" y="88.3">CN7</text>
<text x="244.7" y="89.8">JP2</text>
<text x="54.7" y="109.8">CN1</text>
<text x="136" y="124.2">CN10</text>
<text x="207.7" y="124.2">CN8</text>
<text x="54.7" y="150.5">CN2</text>
</g>
<text font-size="2.2" fill="#800000" x="83.4" y="81.1">GND</text>
<g font-size="2.2" fill="#90f">
<text x="76.1" y="100.2">INT =XDA</text>
<text x="131.1" y="100.2">ADDR=XDA</text>
<text x="193.3" y="100.2">RX = SDA</text>
<text x="66.6" y="102.6">GPIO1 =XDA</text>
<text x="81" y="105.1">SD0 = XCL</text>
<text x="83.3" y="102.6">XSHUT =XCL</text>
<text x="193.3" y="102.6">TX = SCL</text>
</g>
<g font-size="1.7" fill="#800000">
<text x="200.7" y="52.5">CT</text>
<text x="208.9" y="50.2">VCC</text>
<text x="211.6" y="52.5">SCL</text>
<text x="223.3" y="52.5">SDA</text>
<text x="223.5" y="50.2">SCL</text>
<text x="68.9" y="59.7">SCL</text>
<text x="200.4" y="54.9">DR</text>
<text x="208.7" y="57.4">GND</text>
<text x="211.3" y="54.9">SDA</text>
<text x="224.1" y="54.9">INT</text>
<text x="224.4" y="57.4">NC</text>
<text x="68.9" y="62.1">SDA</text>
<text x="77.4" y="64.5">VCC</text>
<text x="149" y="62.1">GND</text>
<text x="149.1" y="64.5">VCC</text>
<text x="77.2" y="66.9">GND</text>
<text x="149.1" y="66.9">SDA</text>
<text x="208.7" y="81.2">GND</text>
<text x="210.4" y="83.6">S0</text>
<text x="237.5" y="81.2">GND</text>
<text x="239.3" y="83.6">S1</text>
<text x="66.7" y="112.3">VCC</text>
<text x="152.4" y="112.3">INT</text>
<text x="225.5" y="112.3">GND</text>
<text x="66.3" y="114.7">GND</text>
<text x="66.7" y="119.4">SDA</text>
<text x="67.3" y="117.1">SCL</text>
<text x="143.1" y="119.4">ADDR</text>
<text x="151.5" y="119.4">XDA</text>
<text x="151.8" y="117.1">XCL</text>
<text x="151.9" y="114.7">AD0</text>
<text x="225.6" y="119.4">VCC</text>
<text x="225.6" y="117.1">SDA</text>
<text x="225.9" y="114.7">SCL</text>
<text x="66.7" y="121.9">XDA</text>
<text x="67.3" y="124.3">XCL</text>
<text x="70.6" y="126.6">AD0</text>
<text x="71.1" y="129">INT</text>
<text x="70" y="155.3">GND</text>
<text x="70.2" y="152.9">VCC</text>
<text x="70.2" y="160.1">SDA</text>
<text x="70.5" y="157.8">SCL</text>
<text x="68.9" y="162.5">ADDR</text>
</g>
</svg>
